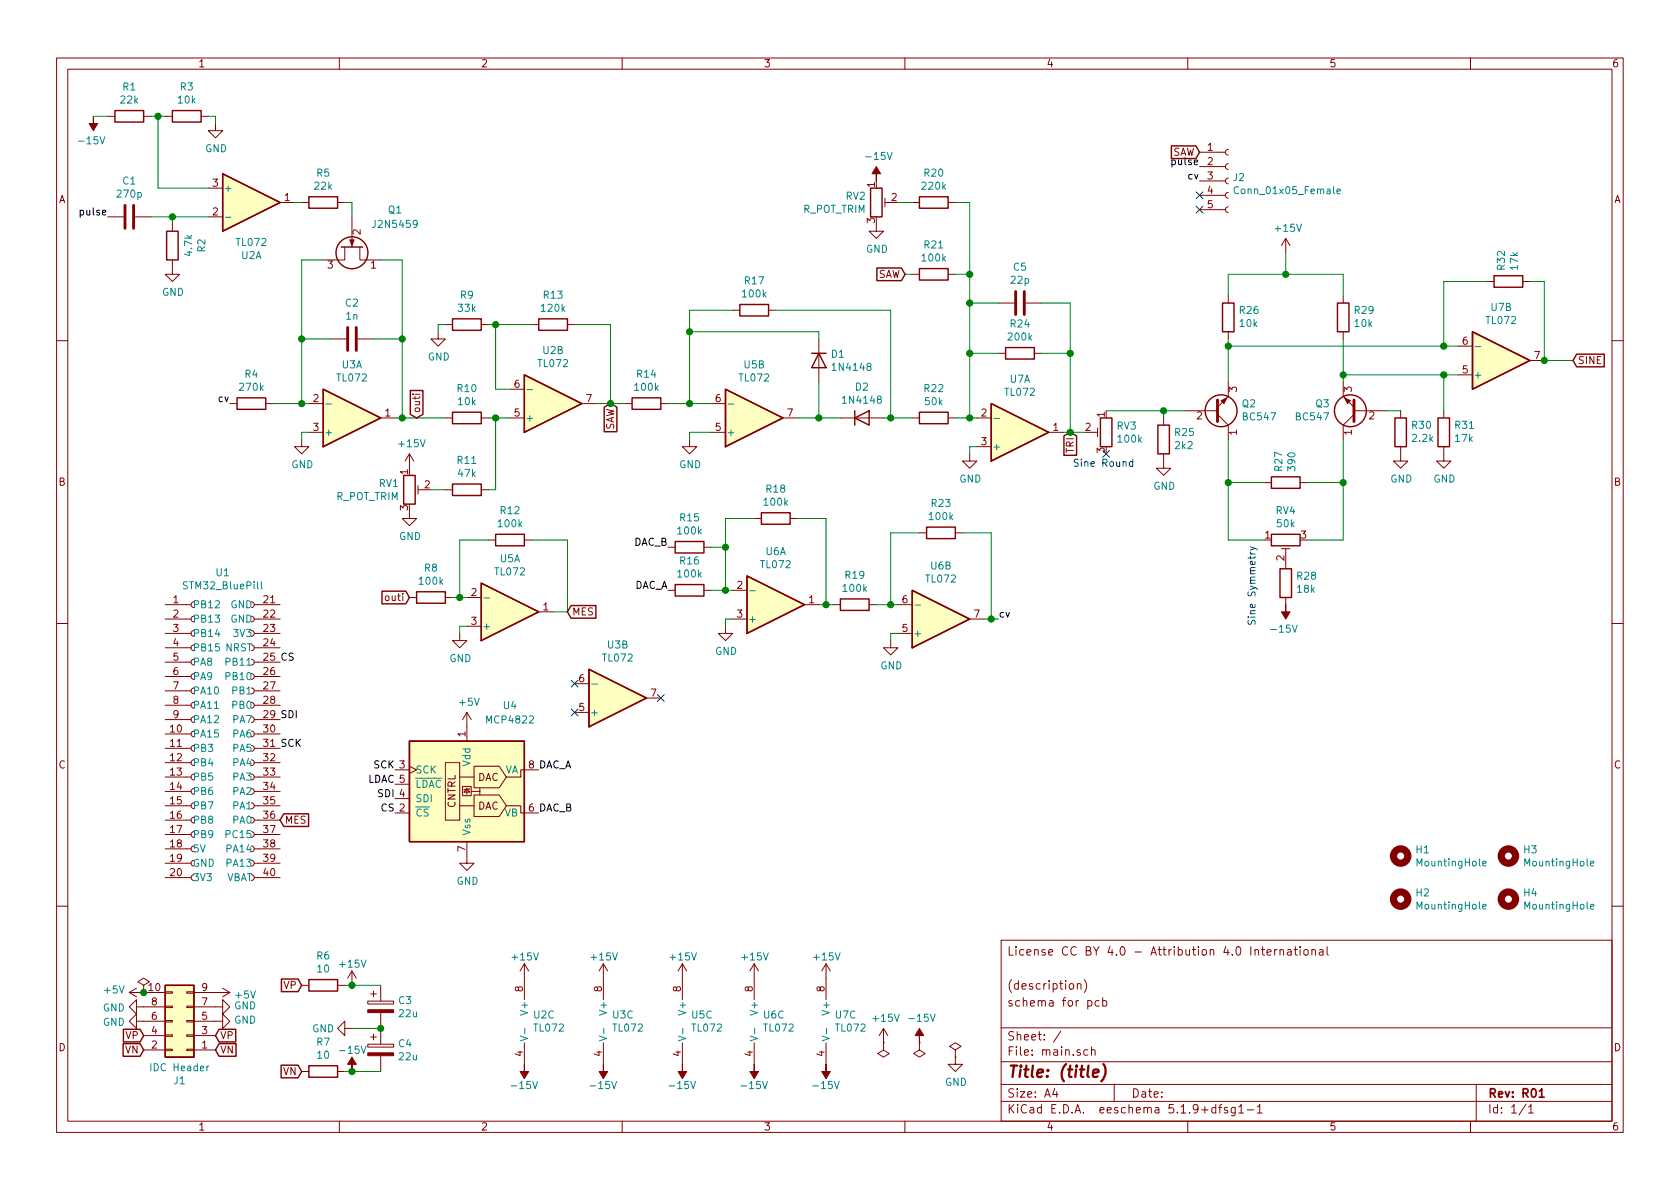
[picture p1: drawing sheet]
<svg xmlns="http://www.w3.org/2000/svg" width="297mm" height="210mm" viewBox="0 0 297 210" stroke-linecap="round" stroke-linejoin="round" font-family="sans-serif">
<g fill="none" stroke="#840000" stroke-width=".18">
<path d="M10 10.3h277v189.9h-277zM12 12.2h273v186.1h-273zM60 10.3v1.9M110 10.3v1.9M160 10.3v1.9M210 10.3v1.9M260 10.3v1.9M19 38.3h2.8M19 20.6h1.3M23.9 38.3h2.8M25.4 20.6h1.3M29.2 20.6h1.3"/>
<path d="M30.5 39.6v1.3M35.6 20.6h1.2M36.8 38.3h2.6M36.8 33.3h2.6M38.1 21.8v1.3h1.3l-1.3 1.3-1.3-1.3h1.3M49.5 35.8h2.6M53.3 35.8h1.3M59.7 35.8h1.3M62.2 38.3v5.4M154.9 39.6v1.3h1.3l-1.3 1.3-1.2-1.3h1.2M156.5 35.8h1M156.5 35v1.6"/>
<path d="M161.3 35.8h1.3M167.6 35.8h1.3M212.1 37.1h4.6M212.1 34.5h4.6M212.1 32h4.6M212.1 29.5h4.6M212.1 26.9h4.6M217.2 36.6l-.3 .1-.2 .3 .1 .4 .4 .2M217.2 34l-.3 .1-.2 .4 .1 .3 .4 .2M217.2 31.5l-.3 .1-.2 .3 .1 .4 .4 .2M217.2 29l-.3 .1-.2 .3 .1 .4 .4 .2M217.2 26.4l-.3 .1-.2 .3 .1 .4 .4 .2"/>
<path d="M30.5 46v2.5h1.2l-1.2 1.3-1.3-1.3h1.3M58.4 59.9h2.8M61 43.7v2.3h-3.9M63.2 59.9h2.8M63.6 43.7v2.3h3.7M77.5 58.7v1.2h1.2l-1.2 1.3-1.3-1.3h1.3M78.7 57.4h1.3M85.1 57.4h1.3M94 57.4h1.2M100.3 57.4h1.3M129.5 54.9h1.3M135.9 54.9h1.3"/>
<path d="M144.8 59.9v7.7M161.3 48.5h1.3M167.6 48.5h1.3M176.5 53.6h2.8M181.4 53.6h2.7M217.2 52.3v1.3M217.2 58.7v1.2M227.3 42.2l-.7 1.2M227.3 42.2v2.5M227.3 42.2l.8 1.2M237.5 52.3v1.3M237.5 58.7v1.2"/>
<path d="M262.9 49.8h1.3M269.2 49.8h1.3M10 60.2h2M40.6 71.4h1.3M47 71.4h1.3M53.3 77.7v1.3h1.3l-1.3 1.3-1.2-1.3h1.2M54.6 71.4h2.5M54.6 76.4h2.5M67.3 73.9h2.5M72.9 69.7h.2M73.4 69.7h.8M78.7 73.9h1.3"/>
<path d="M85.1 73.9h1.3M90.2 73.9h2.5M90.2 68.8h2.5M102.9 71.4h2.5M110.5 71.4h1.3M116.8 71.4h1.3M121.9 77.7v1.3h1.3l-1.3 1.3-1.3-1.3h1.3M125.7 71.4h2.6M125.7 76.4h2.6M138.4 73.9h2.6M148.6 73.9h7.6M161.3 73.9h1.3"/>
<path d="M167.6 73.9h1.3M172.7 73.9h2.6M172.7 79h2.6M176.5 62.5h1.3M182.9 62.5h1.2M185.4 76.4h2.6M193 76.4h1.1M194.1 75.7v1.5M205.7 73.9v1.3M209.5 72.6h5.8M215.3 73.3l1.9 1.9v2.5M217.2 67.6v2.5l-1.9 1.9"/>
<path d="M237.5 67.6v2.5l1.9 1.9M239.4 73.3l-1.9 1.9v2.5M239.4 72.6h5.7M247.6 79v2.5h1.3l-1.3 1.3-1.2-1.3h1.2M247.6 72.6v1.3M255.3 79v2.5h1.2l-1.2 1.3-1.3-1.3h1.3M255.3 72.6v1.3M257.8 66.3h2.5M257.8 61.2h2.5M270.5 63.7h2.5M285 60.2h2M72.4 90.4v1.3h1.3l-1.3 1.3-1.3-1.3h1.3"/>
<path d="M72.4 80.3l-.8 1.2M72.4 80.3v2.5M72.4 80.3l.8 1.2M73.9 85.8v1.6M73.9 86.6h1M78.7 86.6h1.3M85.1 86.6h1.3M86.4 95.5h1.2M92.7 95.5h1.3M118.1 96.8h1.3M124.5 96.8h1.2M133.3 91.7h1.3"/>
<path d="M139.7 91.7h1.3M162.6 94.2h1.2M168.9 94.2h1.3M171.4 80.3v1.2h1.3l-1.3 1.3-1.2-1.3h1.2M205.7 80.3v2.5h1.3l-1.3 1.3-1.2-1.3h1.2M223.5 85.3h1.3M226.6 97h1.5M227.3 97v1M227.3 99.3v1.3M229.9 85.3h1.2M10 110.3h2M29.2 119.6h4.6"/>
<path d="M29.2 117.1h4.6M29.2 114.5h4.6M29.2 112h4.6M29.2 109.5h4.6M29.2 106.9h4.6M44.4 116.6l.4 .1 .2 .3-.2 .4-.4 .2M45 119.6h4.5M45 117.1h4.5M45 114.5h4.5M45 112h4.5M45 109.5h4.5M45 106.9h4.5"/>
<path d="M72.4 105.7h1.3M78.7 105.7h1.3M81.3 112v1.3h1.2l-1.2 1.2-1.3-1.2h1.3M82.5 105.7h2.6M82.5 110.7h2.6M95.2 108.2h2.6M118.1 104.4h1.3M124.5 104.4h1.2M128.3 110.7v1.3h1.2l-1.2 1.3-1.3-1.3h1.3M129.5 109.5h2.6M129.5 104.4h2.6M142.2 106.9h2.6"/>
<path d="M147.3 106.9h1.3M153.7 106.9h1.2M157.5 113.3v1.2h1.2l-1.2 1.3-1.3-1.3h1.3M158.7 112h2.6M158.7 106.9h2.6M171.4 109.5h2.6M227.3 105.7v1.2M285 110.3h2M29.2 139.9h4.6M29.2 137.4h4.6M29.2 134.9h4.6M29.2 132.3h4.6"/>
<path d="M29.2 129.8h4.6M29.2 127.2h4.6M29.2 124.7h4.6M29.2 122.2h4.6M44.4 121.7l.4 .1 .2 .3-.2 .4-.4 .2M45 139.9h4.5M45 137.4h4.5M45 134.9h4.5M45 132.3h4.5M45 129.8h4.5M45 127.2h4.5M45 124.7h4.5"/>
<path d="M45 122.2h4.5M69.8 136.1h2.6M69.8 138.7h2.6M72.4 135.5l1.3 .6-1.3 .7M78.7 134.9h2.6v10.1h-2.6zM81.3 137.4h2.5M81.8 139.1h1.5v1.6h-1.5zM82.5 139.6l.6 .5h-1.1zM82.5 126l-.7 1.2M82.5 126v5.1M82.5 139.3v1.2M82.5 126l.8 1.2"/>
<path d="M83.1 139.4l-.2 .2h-.7l-.2 .1M83.8 135.5h4.5l1.2 1.9-1.2 1.9h-4.5zM84.8 139.4v.5h-1.5M84.8 139.8v.8M95.2 136.1h-3.1v1.3h-2.6M101.6 126h2.5M101.6 120.9h2.5M114.3 123.4h2.5M29.2 155.2h4.6M29.2 152.6h4.6M29.2 150.1h4.6M29.2 147.6h4.6"/>
<path d="M29.2 145h4.6M29.2 142.5h4.6M44.4 142l.4 .1 .2 .3-.2 .4-.4 .2M45 155.2h4.5M45 152.6h4.5M45 150.1h4.5M45 147.6h4.5M45 145h4.5M45 142.5h4.5M69.8 143.8h2.6M69.8 141.2h2.6M81.3 142.5h2.5"/>
<path d="M82.5 148.8v3.8h1.3l-1.3 1.3-1.2-1.3h1.2M83.8 140.6h4.5l1.2 1.9-1.2 1.9h-4.5zM89.5 142.5h2.6v1.3h3.1M10 160.2h2M22.9 175.5h6.3M22.9 175.5l1.2 .8M24.1 178v-1.2l-1.2 1.2 1.2 1.3v-1.3h5.1M24.1 174.7l-1.2 .8M25.4 174.2l1-.6-1-.6-1 .6 1 .6v1.3M25.4 175.5h.1M29.2 175.4h1.3v.2h-1.3zM29.2 177.9h1.3v.3h-1.3z"/>
<path d="M33 175.4h1.3v.2h-1.3zM33 177.9h1.3v.3h-1.3zM34.3 178h5.1v-1.2l1.2 1.2-1.2 1.3v-1.3M34.3 175.5h6.3M39.4 174.7l1.2 .8M40.6 175.5l-1.2 .8M53.3 174.2h1.3M59.7 174.2h1.3M62.2 171.7v2.5M62.2 171.7l-.7 1.3M62.2 171.7l.8 1.3M65 177h4.6v.5h-4.6z"/>
<path d="M65.5 175.8h1M66 175.3v1M67.3 174.2v2.8M67.3 179.1v5.6M92.7 170.4l-.8 1.3M92.7 170.4v6.4M92.7 170.4l.8 1.3M106.7 170.4v6.4M106.7 170.4l-.8 1.3M106.7 170.4l.7 1.3M120.6 170.4l-.7 1.3M120.6 170.4v6.4"/>
<path d="M120.6 170.4l.8 1.3M133.3 170.4l-.7 1.3M133.3 170.4v6.4M133.3 170.4l.8 1.3M146 170.4l-.7 1.3M146 170.4v6.4M146 170.4l.8 1.3M177 166.3h108v32h-108zM190.5 174.1l.1-.1a.37 .37 0 0 1 .5 .1v.8M190.5 173.9v1M191.7 173.2a1.71 1.71 0 0 1 0 2.3M192.3 177l.5-.1 .3 .3-.1 .6-.2 .1-.5-.1"/>
<path d="M194.3 177l-.4-.1-.3 .3 .1 .6 .2 .1 .4-.1M195 177l.4-.1 .3 .3-.1 .6-.2 .1-.4-.1M195 176.4v1.5M223 167.9h.6M223.2 167.4v1.3l.4 .2M224 168.4l.7-.1v-.3l-.5-.1-.2 .2 .1 .7h.6M225.4 167.9v1M225.8 167.9l-.4 .3M226.3 168l.2-.1 .4 .1v.9M226.3 167.9v1M227.7 168h.5l.1 .9M228.3 168.3h-.5l-.2 .2 .2 .4 .5-.1"/>
<path d="M228.8 167.9h.6M229 167.4v1.3l.4 .2M229.9 167.4v.2M229.9 167.9v1M230.6 168l.2-.1 .4 .1v.8l-.2 .1-.4-.1zM232 168l.2-.1 .3 .1 .1 .9M232 167.9v1M233.3 168h.6v.9M233.9 168.3h-.4l-.3 .2 .3 .4 .4-.1M234.6 167.4v1.3l.3 .2M285 160.2h2M24.1 180.6v-1.3l-1.2 1.3 1.2 1.3v-1.3h5.1"/>
<path d="M25.4 185.7h3.8M25.4 183.1h3.8M29.2 183h1.3v.3h-1.3zM29.2 185.5h1.3v.3h-1.3zM29.2 180.5h1.3v.2h-1.3zM33 183h1.3v.3h-1.3zM33 185.5h1.3v.3h-1.3zM33 180.5h1.3v.2h-1.3zM34.3 180.6h5.1v-1.3l1.2 1.3-1.2 1.3v-1.3M34.3 185.7h3.8M34.3 183.1h3.8M53.3 189.5h1.3"/>
<path d="M59.7 189.5h1.3M60 198.3v1.9M61 181.9v-1.3l-1.3 1.3 1.3 1.2v-1.2h1.2M65 184.7h4.6v.5h-4.6zM65.5 183.4h1M66 182.9v1M67.3 186.7v2.8M92.7 184.4v3.8M106.7 184.4v3.8M110 198.3v1.9M120.6 184.4v3.8M133.3 184.4v3.8"/>
<path d="M146 184.4v3.8M156.2 184.4v1.3l1 .6-1 .6-1-.6 1-.6M156.2 184.4h.1M156.2 181.9l-.8 1.2M156.2 181.9v2.5M156.2 181.9l.8 1.2M160 198.3v1.9M162.6 184.4v1.3l1 .6-1 .6-1.1-.6 1.1-.6M162.6 184.4h.1M168.9 186.9v1.3h1.3l-1.3 1.3-1.3-1.3h1.3M168.9 185.7l1-.7-1-.6-1 .6 1 .7v1.2M168.9 186.9h.1"/>
<path d="M177 194.8h108M177 191.8h108M177 187.8h108M177 181.8h108M186.5 192.5l-.4 1h1M186.8 193v1M187.6 182.3l-1.3 2M192.3 185.7l-.4-.1-.3 .3 .1 .6 .2 .1 .4-.1M193 185.7l.2-.1 .3 .1 .1 .9M193 185.1v1.5M197 191.8v3M210 198.3v1.9"/>
<path d="M215 195.9l-.5-.1-.3 .3 .1 .6 .2 .1 .5-.1M215 195.3v1.5M215.5 195.8h.5M216 195.3l-.3 .2v1.3M217 195.9l-.3-.1-.2 .2v.3l.5 .1v.3h-.5M218.4 195.8v1.2l-.3 .3h-.3M218.4 195.9l-.4-.1-.3 .3 .1 .6h.6M219 195.8l.5-.5v1.5M219 196.8h.9M220.5 196.3h1.2M222.3 195.8l.4-.5v1.5M222.3 196.8h.9"/>
<path d="M260 198.3v1.9M261 191.8v6.5M269.8 195.2l-1.2 2M270.3 195.8l.4-.5v1.5M270.3 196.8h.8"/>
</g>
<path d="M272.2 193l.4-.5v1.5M272.2 194h.8" fill="none" stroke="#840000" stroke-width=".3"/>
<path d="M193.3 189.8l.9-.2v-.4l-.6-.1-.3 .3v.9l.2 .1 .6-.1M195.1 188.2a2.31 2.31 0 0 1-.4 3" fill="none" stroke="#840000" stroke-width=".41"/>
<g fill="none" stroke="#008484" stroke-width=".18">
<path d="M39.9 38.4h.9M219 33.1a.6 .6 0 0 0-.9 .4 .6 .6 0 0 0 .6 .8l.3-.2M236.4 33.8l.6-.1-.1-.2-.3-.1-.2 .2v.6h.5M57.6 71.4h1M93.2 68.9h1M128.8 71.4h.9M175.7 74h1M260.8 61.3h1M46.2 102.9v1.1l.2 .1M85.6 105.7h1M132.6 104.5h1M161.8 107h1"/>
<path d="M37.9 125.3h.7M104.6 121h1M262.2 152.7l.6-.1-.1-.3h-.3l-.2 .2v.6h.5M281.2 152.7l.6-.1v-.3h-.4l-.2 .2 .1 .6h.5M262.2 160.3l.6-.1-.1-.2-.3-.1-.2 .2v.6h.5M281.2 160.3l.6-.1v-.2l-.4-.1-.2 .2 .1 .6h.5M36.9 188.5l-.3 .2M92 183.2l1.3 .4-1.3 .5M92.8 181.8v1M106 183.2l1.2 .4-1.2 .5M106.8 181.8v1M119.9 183.2l1.3 .4-1.3 .5"/>
<path d="M120.7 181.8v1M132.6 183.2l1.3 .4-1.3 .5M133.4 181.8v1M145.3 183.2l1.3 .4-1.3 .5M146.1 181.8v1"/>
</g>
<g fill="none" stroke="#840000" stroke-width=".25">
<path d="M20.3 19.6h5.1v2h-5.1zM30.5 19.6h5.1v2h-5.1zM39.4 30.7l10.1 5.1-10.1 5.1zM54.6 34.8h5.1v2h-5.1zM153.9 33.3h2.1v5h-2.1zM162.6 34.8h5v2h-5zM207.1 25.8h4.4l.6 1.1-.6 1.1h-4.4zM29.5 40.9h2v5.1h-2zM60.3 43.7h3.8M80 56.4h5.1v2h-5.1zM95.2 56.4h5.1v2h-5.1zM130.8 53.8h5.1v2.1h-5.1z"/>
<path d="M155 47.4h4.4l.6 1.1-.6 1.1h-4.4zM162.6 47.5h5v2h-5zM216.2 53.6h2v5.1h-2zM236.5 53.6h2v5.1h-2zM260.3 58.7l10.2 5-10.2 5.1zM264.2 48.8h5v2h-5zM41.9 70.4h5.1v2h-5.1zM57.1 68.8l10.2 5.1-10.2 5.1zM72.5 69.1h2.3v4.2l-1.1 .6-1.2-.6zM80 72.9h5.1v2h-5.1zM92.7 66.3l10.2 5.1-10.2 5zM106.8 72l1.1-.6 1.2 .6v4.3h-2.3z"/>
<path d="M111.8 70.4h5v2h-5zM128.3 68.8l10.1 5.1-10.1 5.1zM143.5 62.5h2.5M144.8 62.5l1.2 2.5h-2.5zM151.1 73.9l2.6-1.3v2.6zM151.1 72.6v2.6M162.6 72.9h5v2h-5zM175.3 71.4l10.1 5-10.1 5.1zM177.8 61.5h5.1v2h-5.1zM188.1 77.1l1.1-.7 1.1 .7v3.4h-2.2zM194.6 73.9h2v5.1h-2zM204.7 75.2h2.1v5.1h-2.1z"/>
<path d="M246.6 73.9h2.1v5.1h-2.1zM254.3 73.9h2v5.1h-2zM278.8 62.6h4.8v2.3h-4.8l-.7-1.2zM71.4 84.1h2v5h-2zM80 85.6h5.1v2h-5.1zM87.6 94.5h5.1v2h-5.1zM119.4 95.8h5.1v2h-5.1zM134.6 90.7h5.1v2h-5.1zM163.8 93.2h5.1v2h-5.1zM224.8 94.5h5.1v2h-5.1zM224.8 84.3h5.1v2.1h-5.1zM67.5 104.5h4.3l.6 1.2-.6 1.1h-4.3z"/>
<path d="M73.7 104.6h5v2.1h-5zM85.1 103.1l10.1 5.1-10.1 5.1zM101 107.1h4.4v2.2h-4.4l-.7-1.1zM104.1 118.4l10.2 5-10.2 5.1zM119.4 103.4h5.1v2h-5.1zM132.1 101.8l10.1 5.1-10.1 5.1zM148.6 105.9h5.1v2h-5.1zM161.3 104.4l10.1 5.1-10.1 5zM226.3 100.6h2v5.1h-2zM72.4 131.1h20.3v17.7h-20.3zM50.2 143.9h4.4v2.2h-4.4l-.7-1.1zM29.2 174.2h5.1v12.7h-5.1z"/>
<path d="M49.8 173.1h2.9l.6 1.1-.6 1.2h-2.9zM54.6 173.2h5.1v2.1h-5.1zM21.8 184.6h3l.6 1.1-.6 1.1h-3zM21.8 182h3l.6 1.1-.6 1.1h-3zM38.7 184.6h3v2.2h-3l-.6-1.1zM38.7 182h3v2.2h-3l-.6-1.1zM49.7 188.4h3l.6 1.1-.6 1.1h-3zM54.6 188.5h5.1v2h-5.1z"/>
<circle cx="62.2" cy="44.7" r="2.82"/>
<circle cx="215.9" cy="72.6" r="2.82"/>
<circle cx="238.8" cy="72.6" r="2.82"/>
</g>
<g fill="#ffffc2" stroke="#ffffc2" stroke-width=".18">
<path d="M85.1 103.1l10.1 5.1-10.1 5.1z"/>
<path d="M72.4 131.1h20.3v17.7h-20.3z"/>
<path d="M39.4 30.7l10.1 5.1-10.1 5.1z"/>
<path d="M175.3 71.4l10.1 5-10.1 5.1z"/>
<path d="M128.3 68.8l10.1 5.1-10.1 5.1z"/>
<path d="M260.3 58.7l10.2 5-10.2 5.1z"/>
<path d="M29.2 174.2h5.1v12.7h-5.1z"/>
<path d="M92.7 66.3l10.2 5.1-10.2 5z"/>
<path d="M57.1 68.8l10.2 5.1-10.2 5.1z"/>
<path d="M132.1 101.8l10.1 5.1-10.1 5.1z"/>
<path d="M104.1 118.4l10.2 5-10.2 5.1z"/>
<path d="M161.3 104.4l10.1 5.1-10.1 5z"/>
</g>
<g fill="#840000" stroke="#840000" stroke-width=".18">
<path d="M16.5 20.6v1.2h.8l-.8 1.3-.8-1.3h.8z"/>
<path d="M61.8 42.4h.8l-.4 1z"/>
<path d="M133.3 188.2v1.3h.8l-.8 1.2-.7-1.2h.7z"/>
<path d="M92.7 188.2v1.3h.8l-.8 1.2-.8-1.2h.8z"/>
<path d="M106.7 188.2v1.3h.7l-.7 1.2-.8-1.2h.8z"/>
<path d="M120.6 188.2v1.3h.8l-.8 1.2-.7-1.2h.7z"/>
<path d="M154.9 29.5l.8 1.2h-.8v1.3v-1.3h-.7z"/>
<path d="M237.7 70.4l1.1 .5-.5 .5z"/>
<path d="M215.9 70.9l1-.5-.5 1z"/>
<path d="M227.3 106.9v1.3h.8l-.8 1.3-.7-1.3h.7z"/>
<path d="M146 188.2v1.3h.8l-.8 1.2-.7-1.2h.7z"/>
<path d="M162.6 181.9l.7 1.2h-.7v1.3v-1.3h-.8z"/>
<path d="M62.2 186.9l.8 1.3h-.8v1.3v-1.3h-.7z"/>
<path d="M65 178.6h4.6v.5h-4.6z"/>
<path d="M65 186.2h4.6v.5h-4.6z"/>
</g>
<path d="M22.1 36.3v4.1M23.6 36.3v4.1M61.5 57.9v4.1M63 57.9v4.1M179.6 51.6v4M181.1 51.6v4M215.3 70.7v3.8M239.4 70.7v3.8" fill="none" stroke="#840000" stroke-width=".51"/>
<g fill="none" stroke="#840000" stroke-width="1.3">
<circle cx="247.6" cy="159" r="1.27"/>
<circle cx="247.6" cy="151.4" r="1.27"/>
<circle cx="266.7" cy="151.4" r="1.27"/>
<circle cx="266.7" cy="159" r="1.27"/>
</g>
<g fill="none" stroke="#008400" stroke-width=".18">
<path d="M16.5 20.6h2.5M26.7 20.6h2.5M26.7 38.3h10.1M27.9 20.6v12.7h8.9M30.5 38.3v1.3M36.8 20.6h1.3v1.2M52.1 35.8h1.2M61 35.8h1.2v2.5M158.7 35.8h2.6M168.9 35.8h2.5v38.1M53.3 59.9h5.1M57.1 46h-3.8v25.4"/>
<path d="M66 59.9h5.1M67.3 46h3.8v27.9M78.7 57.4h-1.2v1.3M86.4 57.4h7.6M87.6 57.4v11.4h2.6M101.6 57.4h6.3v14M121.9 58.7h22.9v1.2M129.5 54.9h-7.6v16.5M137.2 54.9h20.3v19M160 48.5h1.3M168.9 48.5h2.5M171.4 53.6h5.1"/>
<path d="M184.1 53.6h5.1v22.8M217.2 52.3v-3.8h20.3v3.8M217.2 59.9v7.7M227.3 44.7v3.8M237.5 59.9v7.7M262.9 49.8h-7.6v11.4M270.5 49.8h2.5v13.9h5.1M48.3 71.4h6.3M54.6 76.4h-1.3v1.3M69.8 73.9h8.9M86.4 73.9h3.8M87.6 73.9v12.7h-1.2"/>
<path d="M105.4 71.4h5.1M118.1 71.4h7.6M125.7 76.4h-3.8v1.3M141 73.9h7.6M144.8 67.6v6.3M156.2 73.9h5.1M168.9 73.9h3.8M171.4 62.5h5.1M172.7 79h-1.3v1.3M184.1 62.5h5.1M188 76.4h3.8M195.6 72.6h13.9"/>
<path d="M205.7 72.6v1.3M217.2 77.7v17.8h6.3M217.2 61.2h40.6M237.5 77.7v17.8h-6.4M237.5 66.3h20.3M245.1 72.6h2.5M255.3 66.3v6.3M76.2 86.6h2.5M86.4 95.5h-5.1v10.2M94 95.5h6.3v12.7h-2.5M125.7 96.8h2.6M133.3 91.7h-5v12.7"/>
<path d="M141 91.7h5v15.2M162.6 94.2h-5.1v12.7M170.2 94.2h5.1v15.3M217.2 85.3h6.3M231.1 85.3h6.4M80 105.7h2.5M82.5 110.7h-1.2v1.3M125.7 104.4h3.8M129.5 109.5h-1.2v1.2M144.8 106.9h2.5M154.9 106.9h3.8M158.7 112h-1.2v1.3"/>
<path d="M174 109.5h2.5M61 174.2h6.3M61 189.5h6.3M62.2 181.9h5.1"/>
</g>
<path d="M190.7 81.3l-.5-.1-.3 .3 .1 .3 .6 .2v.3l-.2 .2-.5-.1M221.1 97.6l.2 .4M221.1 96.7l1.1 .4 .2 .2M221.1 98h.8M221.9 97l-.8 .3" fill="none" stroke="#0000c2" stroke-width=".18"/>
<g fill="#008400" stroke="#008400" stroke-width=".25">
<circle cx="217.2" cy="61.2" r=".51"/>
<circle cx="53.3" cy="71.4" r=".51"/>
<circle cx="67.3" cy="181.9" r=".51"/>
<circle cx="255.3" cy="61.2" r=".51"/>
<circle cx="227.3" cy="48.5" r=".51"/>
<circle cx="25.4" cy="175.5" r=".51"/>
<circle cx="255.3" cy="66.3" r=".51"/>
<circle cx="237.5" cy="66.3" r=".51"/>
<circle cx="157.5" cy="106.9" r=".51"/>
<circle cx="175.3" cy="109.5" r=".51"/>
<circle cx="62.2" cy="189.5" r=".51"/>
<circle cx="62.2" cy="174.2" r=".51"/>
<circle cx="146.1" cy="106.9" r=".51"/>
<circle cx="171.5" cy="48.5" r=".51"/>
<circle cx="27.9" cy="20.6" r=".51"/>
<circle cx="157.5" cy="73.9" r=".51"/>
<circle cx="30.5" cy="38.3" r=".51"/>
<circle cx="205.7" cy="72.6" r=".51"/>
<circle cx="121.9" cy="71.4" r=".51"/>
<circle cx="189.2" cy="62.5" r=".51"/>
<circle cx="273" cy="63.7" r=".51"/>
<circle cx="171.5" cy="62.5" r=".51"/>
<circle cx="144.8" cy="73.9" r=".51"/>
<circle cx="108" cy="71.4" r=".51"/>
<circle cx="171.5" cy="73.9" r=".51"/>
<circle cx="71.1" cy="73.9" r=".51"/>
<circle cx="81.3" cy="105.7" r=".51"/>
<circle cx="53.3" cy="59.9" r=".51"/>
<circle cx="171.5" cy="53.6" r=".51"/>
<circle cx="71.1" cy="59.9" r=".51"/>
<circle cx="217.2" cy="85.3" r=".51"/>
<circle cx="121.9" cy="58.7" r=".51"/>
<circle cx="189.2" cy="76.4" r=".51"/>
<circle cx="237.5" cy="85.3" r=".51"/>
<circle cx="87.6" cy="73.9" r=".51"/>
<circle cx="87.6" cy="57.4" r=".51"/>
<circle cx="128.3" cy="104.4" r=".51"/>
<circle cx="128.3" cy="96.8" r=".51"/>
</g>
<path d="M211.5 36.5l1.2 1.2M211.5 33.9l1.2 1.2M212.7 36.5l-1.2 1.2M212.7 33.9l-1.2 1.2M195 79.6l1.2 1.3M196.2 79.6l-1.2 1.3M101 125.4l1.2 1.2M101 120.3l1.2 1.2M102.2 125.4l-1.2 1.2M102.2 120.3l-1.2 1.2M116.2 122.8l1.2 1.2M117.4 122.8l-1.2 1.2" fill="none" stroke="#000084" stroke-width=".18"/>
<text font-size="2.8" fill="#840000" x="178" y="190.5">Title: (title)</text>
<g font-size="2.1" fill="#840000">
<text x="178" y="169">License CC BY 4.0 - Attribution 4.0 International</text>
<text x="178" y="178">schema for pcb</text>
<text x="178" y="175">(description)</text>
<text x="178" y="184">Sheet: /</text>
<text x="178" y="186.7">File: main.sch</text>
<text x="178" y="196.9">KiCad E.D.A. eeschema 5.1.9+dfsg1-1</text>
<text x="178" y="194.1">Size: A4</text>
<text x="200" y="194.1">Date:</text>
<text x="263" y="194.1">Rev: R01</text>
<text x="263" y="196.9">Id: 1/1</text>
</g>
<g font-size="1.8" fill="#840000">
<text x="35" y="11.9">1</text>
<text x="85" y="11.9">2</text>
<text x="135" y="11.9">3</text>
<text x="185" y="11.9">4</text>
<text x="235" y="11.9">5</text>
<text x="285" y="11.9">6</text>
<text x="207.2" y="27.6">SAW</text>
<text x="213.5" y="26.7">1</text>
<text x="213.5" y="29.2">2</text>
<text x="10.4" y="35.9">A</text>
<text x="37.6" y="33">3</text>
<text x="50.3" y="35.6">1</text>
<text x="154.7" y="33.1" transform="rotate(-90 154.7 33.1)">1</text>
<text x="157.6" y="35.6">2</text>
<text x="213.5" y="31.7">3</text>
<text x="213.5" y="34.3">4</text>
<text x="285.4" y="35.9">A</text>
<text x="37.6" y="38.1">2</text>
<text x="63.8" y="41.5" transform="rotate(-90 63.8 41.5)">2</text>
<text x="154.7" y="39.5" transform="rotate(-90 154.7 39.5)">3</text>
<text x="213.5" y="36.8">5</text>
<text x="57.9" y="47.5">3</text>
<text x="65.6" y="47.5">1</text>
<text x="155.1" y="49.1">SAW</text>
<text x="258.6" y="61">6</text>
<text x="271.3" y="63.5">7</text>
<text x="278.9" y="64.4">SINE</text>
<text x="55.4" y="71.1">2</text>
<text x="91" y="68.6">6</text>
<text x="103.7" y="71.1">7</text>
<text x="126.5" y="71.1">6</text>
<text x="218.7" y="69.3" transform="rotate(-90 218.7 69.3)">3</text>
<text x="239" y="69.3" transform="rotate(-90 239 69.3)">3</text>
<text x="258.6" y="66">5</text>
<text x="55.4" y="76.2">3</text>
<text x="68.1" y="73.7">1</text>
<text x="74.3" y="73.1" transform="rotate(-90 74.3 73.1)">outi</text>
<text x="91" y="73.7">5</text>
<text x="108.6" y="76.3" transform="rotate(-90 108.6 76.3)">SAW</text>
<text x="126.5" y="76.2">5</text>
<text x="139.2" y="73.7">7</text>
<text x="173.5" y="73.7">2</text>
<text x="186.2" y="76.2">1</text>
<text x="191.9" y="76.2">2</text>
<text x="195.3" y="73.8" transform="rotate(-90 195.3 73.8)">1</text>
<text x="211.6" y="74.2">2</text>
<text x="218.7" y="76.9" transform="rotate(-90 218.7 76.9)">1</text>
<text x="239" y="76.9" transform="rotate(-90 239 76.9)">1</text>
<text x="242.1" y="74.2">2</text>
<text x="72.1" y="83.9" transform="rotate(-90 72.1 83.9)">1</text>
<text x="173.5" y="78.7">3</text>
<text x="189.9" y="80.1" transform="rotate(-90 189.9 80.1)">TRI</text>
<text x="195.3" y="80.1" transform="rotate(-90 195.3 80.1)">3</text>
<text x="10.4" y="85.9">B</text>
<text x="75.1" y="86.4">2</text>
<text x="285.4" y="85.9">B</text>
<text x="72.1" y="90.3" transform="rotate(-90 72.1 90.3)">3</text>
<text x="223.7" y="95.2">1</text>
<text x="230" y="95.2">3</text>
<text x="227.1" y="99.2" transform="rotate(-90 227.1 99.2)">2</text>
<text x="30.6" y="106.7">1</text>
<text x="46.7" y="106.7">21</text>
<text x="68.4" y="106.3">outi</text>
<text x="83.3" y="105.4">2</text>
<text x="96" y="107.9">1</text>
<text x="130.3" y="104.1">2</text>
<text x="143" y="106.7">1</text>
<text x="159.5" y="106.7">6</text>
<text x="30.6" y="109.2">2</text>
<text x="30.6" y="111.8">3</text>
<text x="46.7" y="109.2">22</text>
<text x="46.7" y="111.8">23</text>
<text x="83.3" y="110.5">3</text>
<text x="101.1" y="108.8">MES</text>
<text x="130.3" y="109.2">3</text>
<text x="159.5" y="111.8">5</text>
<text x="172.2" y="109.2">7</text>
<text x="30.6" y="114.3">4</text>
<text x="30.6" y="116.8">5</text>
<text x="30.6" y="119.4">6</text>
<text x="46.7" y="114.3">24</text>
<text x="46.7" y="119.4">26</text>
<text x="30.6" y="121.9">7</text>
<text x="30.6" y="124.5">8</text>
<text x="46.7" y="121.9">27</text>
<text x="46.7" y="124.5">28</text>
<text x="102.4" y="125.7">5</text>
<text x="102.4" y="120.6">6</text>
<text x="115.1" y="123.2">7</text>
<text x="30.1" y="129.5">10</text>
<text x="30.6" y="127">9</text>
<text x="46.7" y="129.5">30</text>
<text x="82.3" y="130.3" transform="rotate(-90 82.3 130.3)">1</text>
<text x="10.4" y="135.9">C</text>
<text x="30.1" y="132.1">11</text>
<text x="30.1" y="134.6">12</text>
<text x="30.1" y="137.2">13</text>
<text x="46.7" y="134.6">32</text>
<text x="46.7" y="137.2">33</text>
<text x="285.4" y="135.9">C</text>
<text x="30.1" y="139.7">14</text>
<text x="30.1" y="142.2">15</text>
<text x="46.7" y="139.7">34</text>
<text x="46.7" y="142.2">35</text>
<text x="80.5" y="142.9" transform="rotate(-90 80.5 142.9)">CNTRL</text>
<text x="84.5" y="143.2">DAC</text>
<text x="84.5" y="138.1">DAC</text>
<text x="30.1" y="144.8">16</text>
<text x="30.1" y="147.3">17</text>
<text x="30.1" y="149.9">18</text>
<text x="46.7" y="144.8">36</text>
<text x="46.7" y="147.3">37</text>
<text x="46.7" y="149.9">38</text>
<text x="50.3" y="145.7">MES</text>
<text x="30.1" y="152.4">19</text>
<text x="30.1" y="154.9">20</text>
<text x="46.7" y="152.4">39</text>
<text x="46.7" y="154.9">40</text>
<text x="82.3" y="150.6" transform="rotate(-90 82.3 150.6)">7</text>
<text x="26.3" y="175.3">10</text>
<text x="26.8" y="177.8">8</text>
<text x="35.7" y="177.8">7</text>
<text x="35.7" y="175.3">9</text>
<text x="50.2" y="174.9">VP</text>
<text x="92.5" y="175.4" transform="rotate(-90 92.5 175.4)">8</text>
<text x="106.4" y="175.4" transform="rotate(-90 106.4 175.4)">8</text>
<text x="120.4" y="175.4" transform="rotate(-90 120.4 175.4)">8</text>
<text x="133.1" y="175.4" transform="rotate(-90 133.1 175.4)">8</text>
<text x="145.8" y="175.4" transform="rotate(-90 145.8 175.4)">8</text>
<text x="10.4" y="185.9">D</text>
<text x="22.3" y="183.8">VP</text>
<text x="26.8" y="185.4">2</text>
<text x="26.8" y="182.9">4</text>
<text x="26.8" y="180.3">6</text>
<text x="35.7" y="185.4">1</text>
<text x="35.7" y="182.9">3</text>
<text x="35.7" y="180.3">5</text>
<text x="38.9" y="183.8">VP</text>
<text x="285.4" y="185.9">D</text>
<text x="22.1" y="186.3">VN</text>
<text x="38.9" y="186.3">VN</text>
<text x="50.1" y="190.1">VN</text>
<text x="92.5" y="186.8" transform="rotate(-90 92.5 186.8)">4</text>
<text x="106.4" y="186.8" transform="rotate(-90 106.4 186.8)">4</text>
<text x="120.4" y="186.8" transform="rotate(-90 120.4 186.8)">4</text>
<text x="133.1" y="186.8" transform="rotate(-90 133.1 186.8)">4</text>
<text x="145.8" y="186.8" transform="rotate(-90 145.8 186.8)">4</text>
<text x="35" y="199.9">1</text>
<text x="85" y="199.9">2</text>
<text x="135" y="199.9">3</text>
<text x="185" y="199.9">4</text>
<text x="235" y="199.9">5</text>
<text x="285" y="199.9">6</text>
</g>
<g font-size="1.8" fill="#008484">
<text x="21.7" y="16">R1</text>
<text x="31.9" y="16">R3</text>
<text x="21.4" y="18.3">22k</text>
<text x="31.5" y="18.3">10k</text>
<text x="14.3" y="25.5">-15V</text>
<text x="36.3" y="26.9">GND</text>
<text x="153.5" y="28.3">-15V</text>
<text x="20.9" y="34.9">270p</text>
<text x="21.7" y="32.6">C1</text>
<text x="39.5" y="33.9">+</text>
<text x="55.7" y="33.5">22k</text>
<text x="56" y="31.2">R5</text>
<text x="149.6" y="35.3">RV2</text>
<text x="163.1" y="33.5">220k</text>
<text x="163.5" y="31.2">R20</text>
<text x="218.1" y="32">J2</text>
<text x="218.9" y="34.3">Conn_01x05_Female</text>
<text x="66.3" y="40.3">J2N5459</text>
<text x="68.7" y="37.8">Q1</text>
<text x="142" y="37.6">R_POT_TRIM</text>
<text x="225.6" y="41">+15V</text>
<text x="34" y="45.2" transform="rotate(-90 34 45.2)">4.7k</text>
<text x="36.3" y="44.5" transform="rotate(-90 36.3 44.5)">R2</text>
<text x="41.9" y="43.5">TL072</text>
<text x="42.7" y="45.8">U2A</text>
<text x="153.1" y="44.7">GND</text>
<text x="163.1" y="46.2">100k</text>
<text x="163.5" y="43.9">R21</text>
<text x="179.2" y="47.9">C5</text>
<text x="266.1" y="47.7" transform="rotate(-90 266.1 47.7)">R32</text>
<text x="268.4" y="47.7" transform="rotate(-90 268.4 47.7)">17k</text>
<text x="28.7" y="52.3">GND</text>
<text x="81.4" y="52.8">R9</text>
<text x="96.2" y="52.8">R13</text>
<text x="131.4" y="52.6">100k</text>
<text x="131.7" y="50.3">R17</text>
<text x="178.8" y="50.2">22p</text>
<text x="61.1" y="54.2">C2</text>
<text x="61.2" y="56.5">1n</text>
<text x="81.1" y="55.1">33k</text>
<text x="95.8" y="55.1">120k</text>
<text x="178.7" y="57.9">R24</text>
<text x="219.2" y="55.5">R26</text>
<text x="219.3" y="57.8">10k</text>
<text x="239.5" y="55.5">R29</text>
<text x="239.6" y="57.8">10k</text>
<text x="262.9" y="57.3">TL072</text>
<text x="263.7" y="55">U7B</text>
<text x="60.5" y="65.1">U3A</text>
<text x="75.6" y="63.7">GND</text>
<text x="95.2" y="64.9">TL072</text>
<text x="96" y="62.6">U2B</text>
<text x="131.6" y="65.1">U5B</text>
<text x="147" y="63.3">D1</text>
<text x="147.5" y="65.6">1N4148</text>
<text x="178.4" y="60.2">200k</text>
<text x="42.5" y="69.1">270k</text>
<text x="43.3" y="66.8">R4</text>
<text x="59.7" y="67.5">TL072</text>
<text x="80.9" y="69.3">R10</text>
<text x="81.1" y="71.6">10k</text>
<text x="112.3" y="69.1">100k</text>
<text x="112.7" y="66.8">R14</text>
<text x="130.8" y="67.5">TL072</text>
<text x="149.3" y="71.4">1N4148</text>
<text x="151.3" y="69.1">D2</text>
<text x="163.5" y="69.3">R22</text>
<text x="163.6" y="71.6">50k</text>
<text x="177.8" y="70">TL072</text>
<text x="178.6" y="67.7">U7A</text>
<text x="260.5" y="66.9">+</text>
<text x="57.3" y="77.1">+</text>
<text x="92.8" y="74.5">+</text>
<text x="128.4" y="77.1">+</text>
<text x="197.5" y="76">RV3</text>
<text x="207.8" y="77.1">R25</text>
<text x="219.7" y="72">Q2</text>
<text x="219.9" y="74.3">BC547</text>
<text x="229.3" y="74.3">BC547</text>
<text x="232.7" y="72">Q3</text>
<text x="249.7" y="75.8">R30</text>
<text x="257.3" y="75.8">R31</text>
<text x="51.5" y="82.8">GND</text>
<text x="70.7" y="79.1">+15V</text>
<text x="80.9" y="82">R11</text>
<text x="120.1" y="82.8">GND</text>
<text x="175.4" y="79.6">+</text>
<text x="197.8" y="78.3">100k</text>
<text x="207.8" y="79.4">2k2</text>
<text x="226.7" y="83.3" transform="rotate(-90 226.7 83.3)">R27</text>
<text x="229" y="83.1" transform="rotate(-90 229 83.1)">390</text>
<text x="249.8" y="78.2">2.2k</text>
<text x="257.4" y="78.2">17k</text>
<text x="59.4" y="88.4">R_POT_TRIM</text>
<text x="67.1" y="86.1">RV1</text>
<text x="81.1" y="84.3">47k</text>
<text x="135.2" y="89.4">100k</text>
<text x="135.5" y="87.1">R18</text>
<text x="164.7" y="89.7">R23</text>
<text x="169.6" y="85.3">GND</text>
<text x="203.9" y="86.6">GND</text>
<text x="245.8" y="85.3">GND</text>
<text x="253.4" y="85.3">GND</text>
<text x="70.6" y="95.5">GND</text>
<text x="88.2" y="93.2">100k</text>
<text x="88.5" y="90.9">R12</text>
<text x="120" y="94.5">100k</text>
<text x="120.3" y="92.2">R15</text>
<text x="164.4" y="92">100k</text>
<text x="225.6" y="90.9">RV4</text>
<text x="225.9" y="93.2">50k</text>
<text x="38.3" y="101.9">U1</text>
<text x="75.1" y="101.1">R8</text>
<text x="87.6" y="101.7">TL072</text>
<text x="88.4" y="99.4">U5A</text>
<text x="120.3" y="99.8">R16</text>
<text x="134.6" y="100.5">TL072</text>
<text x="135.4" y="98.2">U6A</text>
<text x="164.6" y="100.7">U6B</text>
<text x="32.8" y="104.2">STM32_BluePill</text>
<text x="34" y="107.6">PB12</text>
<text x="40.8" y="107.6">GND</text>
<text x="74.2" y="103.4">100k</text>
<text x="120" y="102.1">100k</text>
<text x="149.2" y="104.7">100k</text>
<text x="149.5" y="102.4">R19</text>
<text x="163.8" y="103">TL072</text>
<text x="229.4" y="102.5">R28</text>
<text x="229.4" y="104.8">18k</text>
<text x="34" y="110.1">PB13</text>
<text x="34" y="112.6">PB14</text>
<text x="40.8" y="110.1">GND</text>
<text x="41.6" y="112.6">3V3</text>
<text x="85.2" y="111.4">+</text>
<text x="132.2" y="110.1">+</text>
<text x="161.4" y="112.6">+</text>
<text x="225.1" y="111.9">-15V</text>
<text x="34" y="115.2">PB15</text>
<text x="34" y="117.7">PA8</text>
<text x="39.9" y="115.2">NRST</text>
<text x="40.3" y="117.7">PB11</text>
<text x="79.5" y="117.1">GND</text>
<text x="106.7" y="117">TL072</text>
<text x="107.5" y="114.7">U3B</text>
<text x="126.4" y="115.8">GND</text>
<text x="155.7" y="118.4">GND</text>
<text x="34" y="120.3">PA9</text>
<text x="34" y="122.8">PA10</text>
<text x="34" y="125.3">PA11</text>
<text x="40.3" y="120.3">PB10</text>
<text x="41.3" y="122.8">PB1</text>
<text x="41.3" y="125.3">PB0</text>
<text x="81.3" y="124.8">+5V</text>
<text x="89.1" y="125.4">U4</text>
<text x="34" y="130.4">PA15</text>
<text x="34" y="127.9">PA12</text>
<text x="41.3" y="127.9">PA7</text>
<text x="41.3" y="130.4">PA6</text>
<text x="86.2" y="127.9">MCP4822</text>
<text x="104.3" y="126.6">+</text>
<text x="34" y="133">PB3</text>
<text x="34" y="135.5">PB4</text>
<text x="41.3" y="133">PA5</text>
<text x="41.3" y="135.5">PA4</text>
<text x="73.4" y="136.8">SCK</text>
<text x="83.2" y="135.4" transform="rotate(-90 83.2 135.4)">Vdd</text>
<text x="89.2" y="136.8">VA</text>
<text x="34" y="138">PB5</text>
<text x="34" y="140.6">PB6</text>
<text x="34" y="143.1">PB7</text>
<text x="41.3" y="138">PA3</text>
<text x="41.3" y="140.6">PA2</text>
<text x="41.3" y="143.1">PA1</text>
<text x="73.4" y="141.9">SDI</text>
<text x="73.4" y="139.3">LDAC</text>
<text x="34" y="145.7">PB8</text>
<text x="34" y="148.2">PB9</text>
<text x="40.3" y="148.2">PC15</text>
<text x="41.3" y="145.7">PA0</text>
<text x="73.4" y="144.4">CS</text>
<text x="83.2" y="147.8" transform="rotate(-90 83.2 147.8)">Vss</text>
<text x="89.2" y="144.4">VB</text>
<text x="34" y="150.7">5V</text>
<text x="34" y="153.3">GND</text>
<text x="34" y="155.8">3V3</text>
<text x="39.9" y="155.8">VBAT</text>
<text x="40.3" y="150.7">PA14</text>
<text x="40.3" y="153.3">PA13</text>
<text x="250.4" y="150.9">H1</text>
<text x="250.7" y="153.2">MountingHole</text>
<text x="269.5" y="150.9">H3</text>
<text x="269.8" y="153.2">MountingHole</text>
<text x="80.7" y="156.5">GND</text>
<text x="250.4" y="158.5">H2</text>
<text x="250.7" y="160.8">MountingHole</text>
<text x="269.5" y="158.5">H4</text>
<text x="269.8" y="160.8">MountingHole</text>
<text x="56" y="169.7">R6</text>
<text x="56.2" y="172">10</text>
<text x="60.2" y="171.1">+15V</text>
<text x="90.7" y="169.8">+15V</text>
<text x="104.7" y="169.8">+15V</text>
<text x="118.6" y="169.8">+15V</text>
<text x="131.3" y="169.8">+15V</text>
<text x="144" y="169.8">+15V</text>
<text x="18.2" y="178.9">GND</text>
<text x="18.5" y="175.7">+5V</text>
<text x="41.4" y="178.5">GND</text>
<text x="41.8" y="176.6">+5V</text>
<text x="70.5" y="177.6">C3</text>
<text x="70.6" y="179.9">22u</text>
<text x="93.3" y="179.1" transform="rotate(-90 93.3 179.1)">V+</text>
<text x="107.3" y="179.1" transform="rotate(-90 107.3 179.1)">V+</text>
<text x="121.3" y="179.1" transform="rotate(-90 121.3 179.1)">V+</text>
<text x="134" y="179.1" transform="rotate(-90 134 179.1)">V+</text>
<text x="146.7" y="179.1" transform="rotate(-90 146.7 179.1)">V+</text>
<text x="18.2" y="181.4">GND</text>
<text x="41.4" y="181">GND</text>
<text x="55.2" y="182.5">GND</text>
<text x="56" y="184.9">R7</text>
<text x="70.5" y="185.2">C4</text>
<text x="94.4" y="180.1">U2C</text>
<text x="94.5" y="182.4">TL072</text>
<text x="108.4" y="180.1">U3C</text>
<text x="108.5" y="182.4">TL072</text>
<text x="122.4" y="180.1">U5C</text>
<text x="122.5" y="182.4">TL072</text>
<text x="135.1" y="180.1">U6C</text>
<text x="135.2" y="182.4">TL072</text>
<text x="147.8" y="180.1">U7C</text>
<text x="147.9" y="182.4">TL072</text>
<text x="154.5" y="180.7">+15V</text>
<text x="161.1" y="180.7">-15V</text>
<text x="27" y="189.4">IDC Header</text>
<text x="30.8" y="191.7">J1</text>
<text x="56.2" y="187.2">10</text>
<text x="60.5" y="186.4">-15V</text>
<text x="70.6" y="187.5">22u</text>
<text x="90.8" y="192.6">-15V</text>
<text x="104.7" y="192.6">-15V</text>
<text x="118.7" y="192.6">-15V</text>
<text x="131.4" y="192.6">-15V</text>
<text x="144.1" y="192.6">-15V</text>
<text x="167.1" y="192">GND</text>
</g>
<g font-size="1.8">
<text x="207.5" y="29.2">pulse</text>
<text x="210.1" y="31.7">cv</text>
<text x="14.4" y="38.1">pulse</text>
<text x="38.7" y="71.1">cv</text>
<text x="112" y="96.5">DAC_B</text>
<text x="112" y="104.1">DAC_A</text>
<text x="176.5" y="109.2">cv</text>
<text x="46.7" y="116.8">25 CS</text>
<text x="46.7" y="127">29 SDI</text>
<text x="46.7" y="132.1">31 SCK</text>
<text x="66.1" y="135.9">SCK 3</text>
<text x="93.5" y="135.9">8 DAC_A</text>
<text x="64.9" y="138.4">LDAC 5</text>
<text x="66.9" y="141">SDI 4</text>
<text x="67.4" y="143.5">CS 2</text>
<text x="93.5" y="143.5">6 DAC_B</text>
</g>
<g font-size="1.8" fill="#0000c2">
<text x="190.8" y="82.5">Sine Round</text>
<text x="222" y="110.7" transform="rotate(-90 222 110.7)">Sine Symmetry</text>
</g>
</svg>
